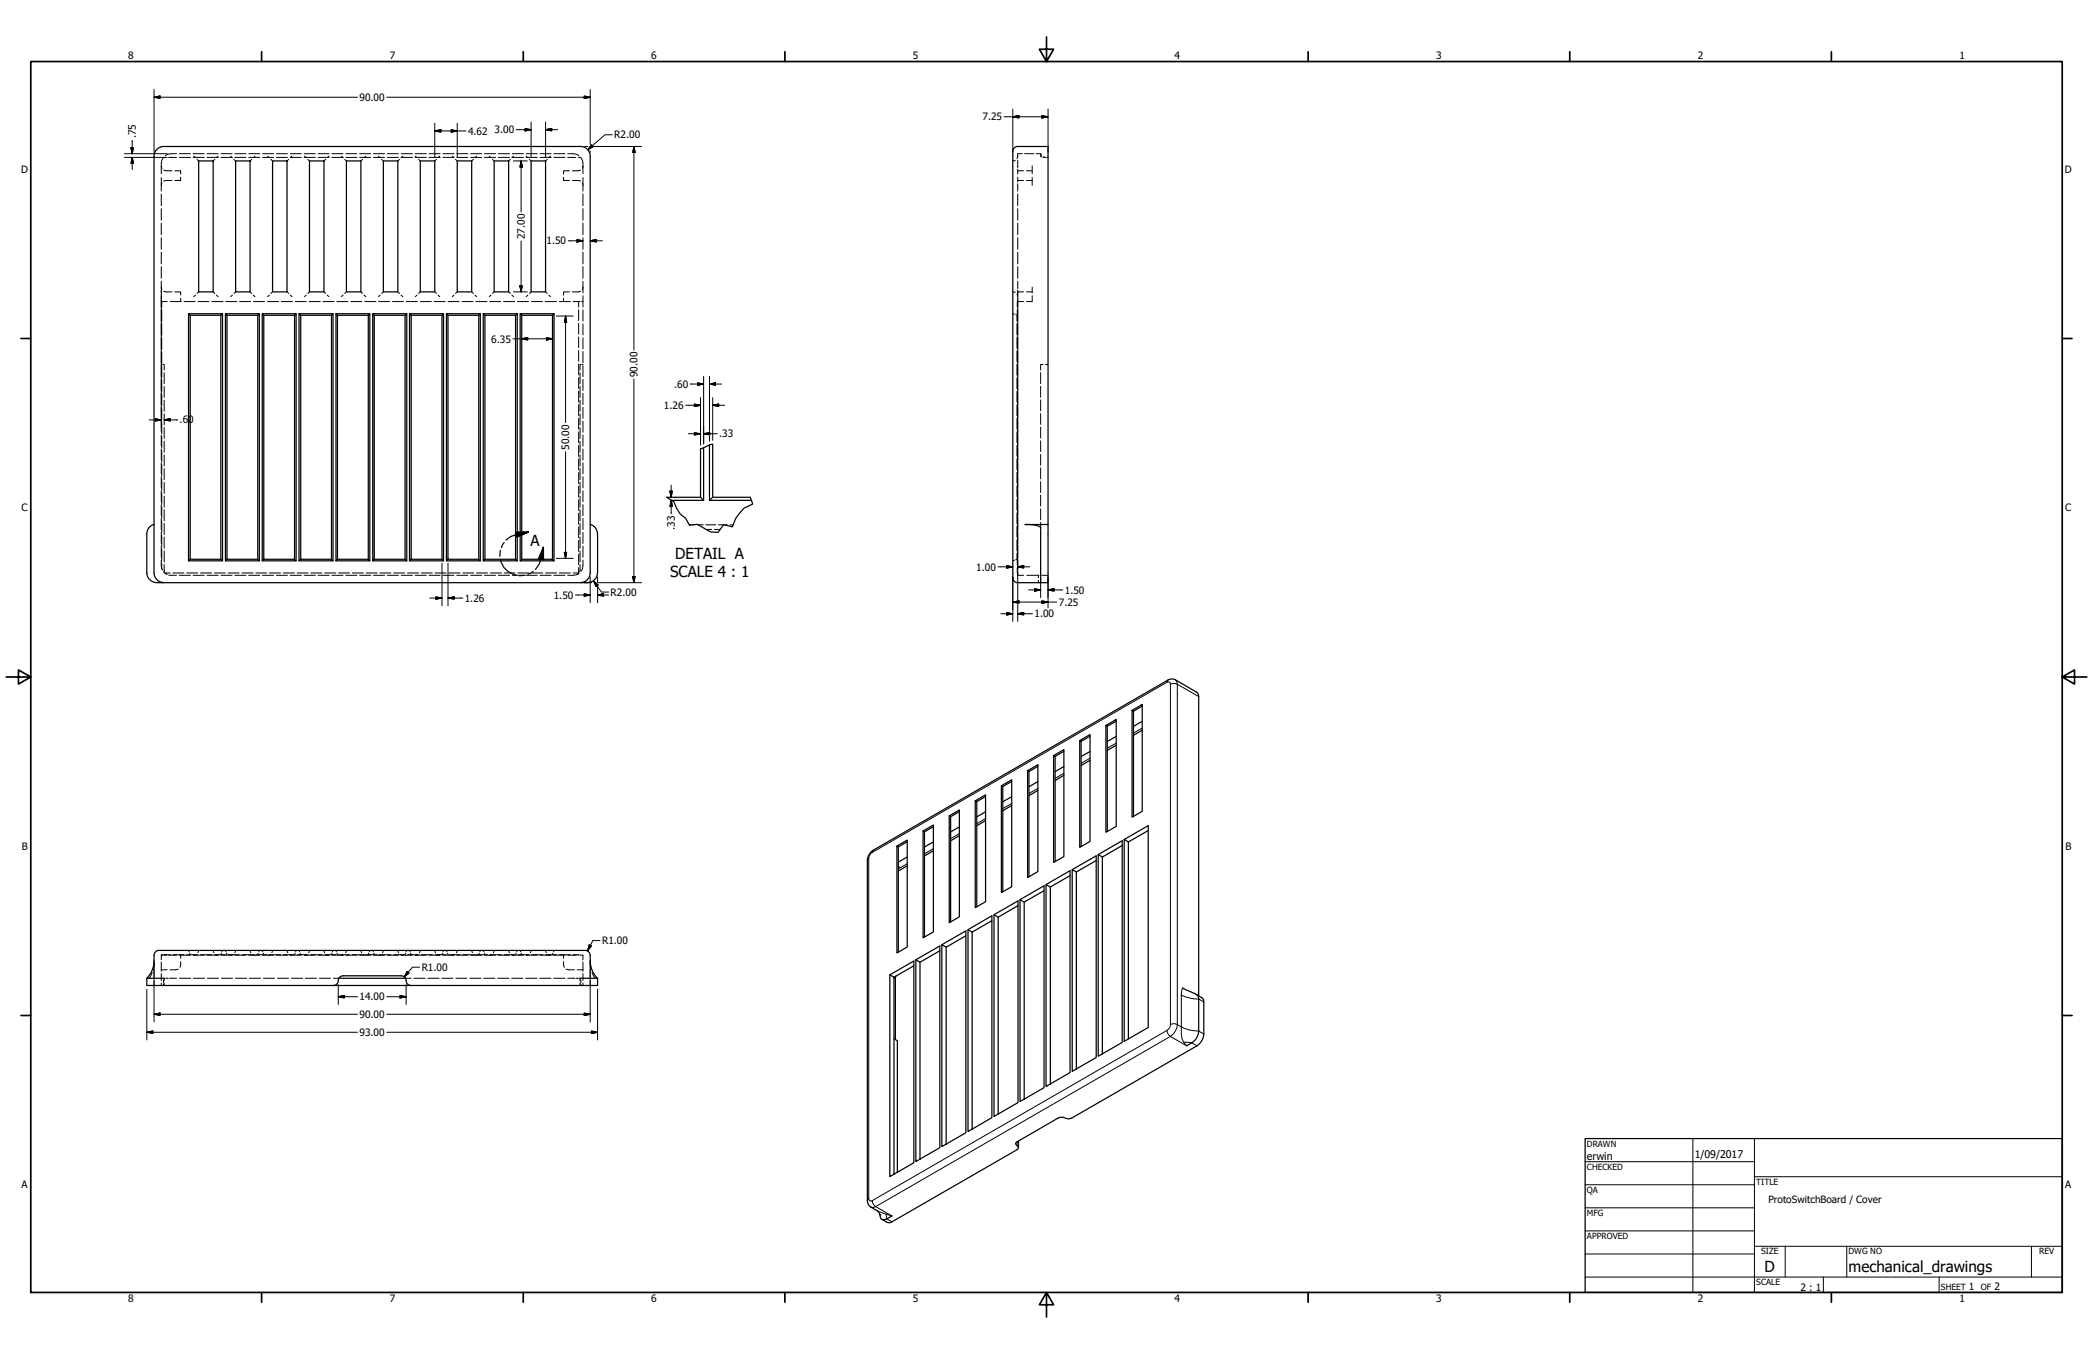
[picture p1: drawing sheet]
<svg xmlns="http://www.w3.org/2000/svg" width="864mm" height="559mm" viewBox="0 0 864 559" stroke-linecap="round" stroke-linejoin="round" font-family="sans-serif">
<!-- layer: Hidden (ANSI) -->
<g fill="none" stroke="#000" stroke-width=".41">
<path d="M66.5 68.5l.4 1M66.5 68.1v3.6M66.5 73.3v5.6M66.9 75.5l-.4 1M67.3 65.1l-.6 1.1-.2 1.6M67.4 65h1.1M67.6 70.2l1 .3h2.3M69.5 65h3.3M70.9 74.5h-2.3l-1 .3M72.1 70.5h2.4v1.3M72.8 63.4l-3.5 .2-1.1 .6M74 63.4h4.5"/>
<path d="M74 65h4.5M74.5 73.2v1.3h-2.4M79.7 63.4h4.6M79.7 65h4.6M79.9 64.5l.7 .6M81.3 65.8l.7 .6M85.4 63.4h4.6M85.4 65h4.6M88.6 65.8l-.7 .6M90 64.5l-.7 .6M91.2 63.4h4.6M91.2 65h4.6"/>
<path d="M95.2 64.5l.7 .6M96.5 65.8l.7 .6M96.9 63.4h4.6M96.9 65h4.6M102.6 63.4h4.6M102.6 65h4.6M103.9 65.8l-.7 .6M105.2 64.5l-.7 .6M108.3 63.4h4.6M108.3 65h4.6M110.4 64.5l.7 .6M111.8 65.8l.7 .6"/>
<path d="M114 63.4h4.6M114 65h4.6M119.1 65.8l-.7 .6M119.8 63.4h4.5M119.8 65h4.5M120.5 64.5l-.7 .6M125.5 63.4h4.6M125.5 65h4.6M125.7 64.5l.7 .6M127 65.8l.7 .6M131.3 63.4h4.5M131.3 65h4.5"/>
<path d="M134.4 65.8l-.7 .6M135.7 64.5l-.7 .6M137 63.4h4.5M137 65h4.5M140.9 64.5l.7 .6M142.2 65.8l.7 .6M142.7 63.4h4.6M142.7 65h4.6M148.4 63.4h4.6M148.4 65h4.6M149.6 65.8l-.7 .6M150.9 64.5l-.7 .6"/>
<path d="M154.1 63.4h4.6M154.1 65h4.6M156.1 64.5l.7 .6M157.5 65.8l.7 .6M159.8 63.4h4.6M159.8 65h4.6M164.8 65.8l-.7 .6M165.5 63.4h4.7M165.5 65h4.7M166.2 64.5l-.7 .6M171.3 63.4h4.6M171.3 65h4.6"/>
<path d="M171.4 64.5l.7 .6M172.7 65.8l.7 .6M177 63.4h4.6M177 65h4.6M180.1 65.8l-.7 .6M181.4 64.5l-.7 .6M182.8 63.4h4.5M182.8 65h4.5M186.6 64.5l.7 .6M188 65.8l.7 .6M188.5 63.4h4.5M188.5 65h4.5"/>
<path d="M194.2 63.4h4.6M194.2 65h4.6M195.3 65.8l-.7 .6M196.7 64.5l-.7 .6M199.9 63.4h4.6M199.9 65h4.6M201.9 64.5l.7 .6M203.2 65.8l.7 .6M205.6 63.4h4.6M205.6 65h4.6M210.6 65.8l-.7 .6M211.4 63.4h4.6"/>
<path d="M211.4 65h4.6M211.9 64.5l-.7 .6M217.1 63.4h4.6M217.1 64.5l.7 .6M217.1 65h4.6M218.4 65.8l.7 .6M222.8 63.4h4.6M222.8 65h4.6M225.8 65.8l-.7 .6M227.1 64.5l-.7 .6M228.5 63.4h4.6M228.5 65h4.6"/>
<path d="M232.5 73.2v1.3h2.4M234.3 63.4l3.5 .2 1.1 .6M234.3 65h3.3M234.9 70.5h-2.4v1.3M236.2 74.5h2.4l.9 .3M238.6 65h1M239.5 70.2l-.9 .3h-2.4M239.8 65.1l.5 1.1 .2 1.6M240.3 75.5l.2 1M240.5 68.5l-.2 1M240.5 68.1v3.6M240.5 73.3v5.6"/>
<path d="M418.9 66.2l-1 .2M419.9 64.5l-.3 1M419.9 74.5h2.4M419.9 66.1v1.7M419.9 68.1v1.1M419.9 69.8v.7M419.9 73.2v1.9M419.9 75.8v3.1M421.8 63.4h-1.9v1.4M422.3 70.5h-2.4v1.3M422.8 63.4h3.8M423.5 74.5h2.4"/>
<path d="M423.5 70.5h2.4M425.9 68.5v3.2M425.9 73.3v3.2M427.5 63.4h1.9M429.4 63.4l.4 .8M429.4 64.1l.4 .7M429.4 63.4v.4M430.3 64.9l1 .1M430.5 64.8l.9 .2M431.9 65h.5M66.5 80.1v4.8M66.5 86.1v4.8"/>
<path d="M66.5 92.1v4.8M66.5 98.1v4.8M240.5 80.1v4.8M240.5 86.1v4.8M240.5 92.1v4.8M240.5 98.1v4.8M419.9 80.1v4.8M419.9 86.1v4.8M419.9 92.1v4.8M419.9 98.1v4.8M66.5 118.5l.4 .9M66.5 104.1v4.8"/>
<path d="M66.5 110v4.9M66.5 116.1v4.8M240.5 118.5l-.2 .9M240.5 104.1v4.8M240.5 110v4.9M240.5 116.1v4.8M419.9 104.1v4.8M419.9 110v4.9M419.9 116.1v3M419.9 119.8v.7M425.9 118.5v2.4M66.5 122v4.7"/>
<path d="M66.5 127.9v4.6M66.5 133.7v4.5M66.5 139.4v4.6M66.5 124.5h2.5M66.7 124.5v2.3M66.7 128v4.6M66.7 133.7v4.7M66.7 139.6v4.6M67.6 120.2l3.3 .3M70.2 124.5h4.6M72.1 120.5h2.4v1.3M74.5 123.1v1.4"/>
<path d="M75.9 124.5h4.6M80.6 121.8l-.7 .6M81.7 124.5h4.5M82 120.5l-.7 .6M87.4 124.5h4.6M87.9 120.5l.7 .6M89.3 121.8l.7 .6M93.2 124.5h4.5M95.9 121.8l-.7 .6M97.2 120.5l-.7 .6M98.9 124.5h4.5M103.2 120.5l.7 .6"/>
<path d="M104.5 121.8l.7 .6M104.6 124.5h4.6M110.4 124.5h4.5M111.1 121.8l-.7 .6M112.5 120.5l-.7 .6M116.1 124.5h4.5M118.4 120.5l.7 .6M119.8 121.8l.7 .6M121.8 124.5h4.6M126.4 121.8l-.7 .6M127.5 124.5h4.6M127.7 120.5l-.7 .6"/>
<path d="M133.3 124.5h4.6M133.7 120.5l.7 .6M135 121.8l.7 .6M139 124.5h4.6M141.6 121.8l-.7 .6M142.9 120.5l-.7 .6M144.7 124.5h4.6M148.9 120.5l.7 .6M150.2 121.8l.7 .6M150.5 124.5h4.6M156.2 124.5h4.6M156.8 121.8l-.7 .6"/>
<path d="M158.2 120.5l-.7 .6M161.9 124.5h4.6M164.1 120.5l.7 .6M165.5 121.8l.7 .6M167.6 124.5h4.7M172.1 121.8l-.7 .6M173.4 124.5h4.6M173.4 120.5l-.7 .6M179.1 124.5h4.6M179.4 120.5l.7 .6M180.7 121.8l.7 .6M184.8 124.5h4.6"/>
<path d="M187.3 121.8l-.7 .6M188.7 120.5l-.7 .6M190.6 124.5h4.6M194.6 120.5l.7 .6M196 121.8l.7 .6M196.3 124.5h4.6M202.1 124.5h4.5M202.6 121.8l-.7 .6M203.9 120.5l-.7 .6M207.8 124.5h4.6M209.9 120.5l.7 .6M211.2 121.8l.7 .6"/>
<path d="M213.6 124.5h4.5M217.8 121.8l-.7 .6M219.1 120.5l-.7 .6M219.3 124.5h4.5M225 124.5h4.6M225.1 120.5l.7 .6M226.4 121.8l.7 .6M230.8 124.5h4.5M232.5 123.1v1.4M234.9 120.5h-2.4v1.3M236.5 124.5h2.8M238.8 124.5v2.2"/>
<path d="M238.8 127.8v4.5M238.8 133.4v4.5M238.8 139.1v4.4M239.5 120.2l-3.3 .3M240 124.5h.5M240.5 122v4.7M240.5 127.9v4.6M240.5 133.7v4.5M240.5 139.4v4.6M417.9 120.5l1 .2M417.9 129.5l.6 .2M419.1 129.9l.6 .2"/>
<path d="M419.6 121.5l.3 .9M419.7 133.8v4.4M419.7 139.3v4.5M419.7 130.4v2.3M419.7 127.8v4.5M419.7 133.4v4.5M419.7 139.1v4.4M419.9 123.1v3.6M419.9 127.9v4.6M419.9 133.7v4.5M419.9 139.4v4.6M422.3 120.5h-2.4v1.3"/>
<path d="M422.3 124.5h-2.6v2.2M423.5 120.5h2.4M425.9 122v2.5h-2.4M66.5 145.1v4.6M66.5 150.9v4.5M66.5 156.6v4.6M66.5 150.4h.4M66.7 145.4v4.6M66.7 151.2v4.6M66.7 157v4.6M67.4 150.4h.4v2.3M67.8 153.9v4.5"/>
<path d="M67.8 159.5v4.5M238.8 144.7v4.4M238.8 150.2v4.5M238.8 155.8v4.5M239.3 153.9v4.5M239.3 159.5v4.5M239.8 150.4h-.5v2.3M240.2 150.4h.3M240.5 145.1v4.6M240.5 150.9v4.5M240.5 156.6v4.6M419.7 144.9v4.5"/>
<path d="M419.7 150.4v4.5M419.7 156v4.5M419.7 144.7v4.4M419.7 150.2v4.5M419.7 155.8v4.5M419.9 145.1v4.6M419.9 150.9v4.5M419.9 156.6v4.6M429.4 153.8v4.5M429.4 159.4v4.6M430.4 150.4h-1v2.3M431.4 150.4h1"/>
<path d="M66.5 162.3v4.6M66.5 168.1v4.6M66.5 173.8v4.6M66.5 179.5v4.6M66.7 162.8v4.6M66.7 168.6v4.6M66.7 174.4v4.6M67.8 165.2v4.5M67.8 170.8v4.5M67.8 176.5v4.5M238.8 161.4v4.5M238.8 167v4.5"/>
<path d="M238.8 172.7v4.4M238.8 178.2v4.5M239.3 165.2v4.5M239.3 170.8v4.5M239.3 176.5v4.5M240.5 162.3v4.6M240.5 168.1v4.6M240.5 173.8v4.6M240.5 179.5v4.6M419.7 161.5v4.5M419.7 167.1v4.5M419.7 172.7v4.4"/>
<path d="M419.7 178.2v4.5M419.7 161.4v4.5M419.7 167v4.5M419.9 162.3v4.6M419.9 168.1v4.6M419.9 173.8v4.6M419.9 179.5v4.6M429.4 165v4.5M429.4 170.7v4.4M429.4 176.3v4.5M66.5 185.3v4.6M66.5 191v4.6"/>
<path d="M66.5 196.7v4.7M66.7 180.1v4.7M66.7 186v4.6M66.7 191.8v4.6M66.7 197.6v4.6M67.8 182.1v4.5M67.8 187.8v4.5M67.8 193.4v4.5M67.8 199.1v4.5M238.8 183.8v4.5M238.8 189.4v4.5M238.8 195v4.5"/>
<path d="M239.3 182.1v4.5M239.3 187.8v4.5M239.3 193.4v4.5M239.3 199.1v4.5M240.5 185.3v4.6M240.5 191v4.6M240.5 196.7v4.7M419.7 183.8v4.4M419.7 189.4v4.4M419.7 194.9v4.4M419.7 183.8v4.5M419.7 189.4v4.5"/>
<path d="M419.7 195v4.5M419.9 185.3v4.6M419.9 191v4.6M419.9 196.7v4.7M429.4 181.9v4.5M429.4 187.5v4.5M429.4 193.1v4.5M429.4 198.8v4.5M66.5 202.5v4.6M66.5 208.2v4.6M66.5 213.9v4.7M66.5 219.7v4.6"/>
<path d="M66.7 203.4v4.6M66.7 209.2v4.6M66.7 215v4.6M67.8 204.7v4.6M67.8 210.4v4.5M67.8 216v4.6M238.8 200.7v4.4M238.8 206.2v4.5M238.8 211.8v4.5M238.8 217.4v4.5M239.3 204.7v4.6M239.3 210.4v4.5"/>
<path d="M239.3 216v4.6M240.5 202.5v4.6M240.5 208.2v4.6M240.5 213.9v4.7M240.5 219.7v4.6M284.4 216.6h.5M285.5 216.6h.5M288.1 216.6h2.1M291.2 216.6h4.2M291.4 218.5h2.3M294.8 218.5h2.3M296.4 216.6h2.1"/>
<path d="M298.8 216.6h1.2M301.3 216.6h1.2M419.7 200.5v4.4M419.7 206v4.4M419.7 211.6v4.4M419.7 217.1v4.5M419.7 200.7v4.4M419.7 206.2v4.5M419.7 211.8v4.5M419.7 217.4v4.5M419.9 202.5v4.6M419.9 208.2v4.6"/>
<path d="M419.9 213.9v4.7M419.9 219.7v4.6M429.4 204.3v4.6M429.4 210v4.5M429.4 215.6v2.3M66.5 225.4v4.6M66.5 231.1l.1 2.8M66.7 234.3v.4M66.7 234.7l.4 .6M66.7 220.8v4.6M66.7 226.6v4.7M66.7 232.4v2.3"/>
<path d="M67.4 236l1.3 1M67.8 221.7v4.6M67.8 227.4v4.5M67.8 233l.1 3M67.9 236.5h2.3M68.3 236.7l.7 .4M69.6 237.4h3.2M71.4 236.5h4.5M74 237.4h4.5M77 236.5h4.6M79.7 237.4h4.6M82.7 236.5h4.6"/>
<path d="M85.4 237.4h4.6M88.5 236.5h4.5M91.2 237.4h4.6M94.1 236.5h4.6M96.9 237.4h4.6M99.8 236.5h4.6M102.6 237.4h4.6M105.5 236.5h4.5M108.3 237.4h4.6M111.2 236.5h4.6M114 237.4h4.6M116.9 236.5h4.6"/>
<path d="M119.8 237.4h4.5M122.6 236.5h4.5M125.5 237.4h4.6M128.3 236.5h4.5M131.3 237.4h4.5M134 236.5h4.6M137 237.4h4.5M139.7 236.5h4.5M142.7 237.4h4.6M145.4 236.5h4.5M148.4 237.4h4.6M151.1 236.5h4.5"/>
<path d="M154.1 237.4h4.6M156.8 236.5h4.5M159.8 237.4h4.6M162.4 236.5h4.6M165.5 237.4h4.7M168.1 236.5h4.6M171.3 237.4h4.6M173.9 236.5h4.5M177 237.4h4.6M179.5 236.5h4.6M182.8 237.4h4.5M185.2 236.5h4.6"/>
<path d="M188.5 237.4h4.5M190.9 236.5h4.6M194.2 237.4h4.6M196.6 236.5h4.6M199.9 237.4h4.6M202.3 236.5h4.6M205.6 237.4h4.6M208 236.5h4.5M211.4 237.4h4.6M213.7 236.5h4.5M217.1 237.4h4.6M219.4 236.5h4.6"/>
<path d="M222.8 237.4h4.6M225.1 236.5h4.6M228.5 237.4h4.6M230.8 236.5h4.5M238.8 234.3v2.2h-2.3M238.8 236.7l-.7 .4M238.8 223v4.5M238.8 228.7v4.4M238.9 236.7l-1.1 .5-3.5 .2M239.3 221.7v4.6M239.3 227.4v4.5M239.3 233l-.1 3"/>
<path d="M240.5 231.1l-.2 3.6-.5 1.1M240.5 225.4v4.6M418.5 231.2l-.6 .3M419.7 228.2v2.2M419.7 222.7v4.4M419.7 234.3l.2 2.2M419.7 234.7h.2M419.7 230.8l-.6 .2M419.7 223v4.5M419.7 228.7v4.4M419.9 236.1v1.3h2.5M419.9 225.4v4.6"/>
<path d="M419.9 231.1v3.7M423.7 237.4h5M428.4 237.4v1M428.4 239.5v1M429.9 237.4h2.5M63.6 397.3l-.4 2.7M63.6 396.6v.2M63.6 397.1v2.1M66.5 397.1v3.8M67.1 394.2h-.6v1.9M67.1 394l-.4 .2M67.6 394.2h1.2"/>
<path d="M67.6 394h2.6M67.9 394v.2M69.7 394.2h3.1M71.4 394h4.5M73.5 399.9l-.9 .3h-2.4M74 394.2h4.5M74.5 396.9l-.3 2.3M74.5 394.2v1.3M77 394h4.6M77.8 392.2l.2 .6M78.2 393.4l.3 .6M79.7 394.2h4.6"/>
<path d="M81 394l-1.1 .2M82 392.2l-.3 1M82.7 394h4.6M85.4 394.2h4.6M87.9 392.2l.4 1M88.5 394h4.5M89 394l1 .2M91.2 394.2h4.6M91.4 393.4l-.3 .6M91.8 392.2l-.2 .6M93 392.2l.2 .6M93.5 393.4l.2 .6"/>
<path d="M94.1 394h4.6M96.2 394l-1 .2M96.9 394.2h4.6M97.2 392.2l-.3 1M99.8 394h4.6M102.6 394.2h4.6M103.2 392.2l.3 1M104.2 394l1 .2M105.5 394h4.5M106.6 393.4l-.2 .6M107 392.2l-.2 .6M108.2 392.2l.2 .6"/>
<path d="M108.3 394.2h4.6M108.6 393.4l.2 .6M111.2 394h4.6M111.4 394l-1 .2M112.5 392.2l-.4 1M114 394.2h4.6M118.4 392.2l.3 1M119.4 394l1.1 .2M119.8 394.2h4.5M121.8 393.4l-.3 .6h-4.6M122.2 392.2l-.2 .6M122.6 394h4.5"/>
<path d="M123.4 392.2l.2 .6M123.8 393.4l.3 .6M125.5 394.2h4.6M126.7 394l-1 .2M127.7 392.2l-.3 1M128.3 394h4.5M131.3 394.2h4.5M133.7 392.2l.3 1M134 394h4.6M134.7 394l1 .2M137 394.2h4.5M137 393.4l-.2 .6"/>
<path d="M137.4 392.2l-.2 .6M138.6 392.2l.2 .6M139.1 393.4l.2 .6M139.7 394h4.5M141.9 394l-1 .2M142.7 394.2h4.6M142.9 392.2l-.3 1M145.4 394h4.5M148.4 394.2h4.6M148.9 392.2l.3 1M149.9 394l1 .2M151.1 394h4.5"/>
<path d="M152.1 393.4l-.1 .6M152.6 392.2l-.2 .6M153.8 392.2l.3 .6M154.1 394.2h4.6M154.2 393.4l.2 .6M156.8 394h4.5M157.2 394l-1.1 .2M158.2 392.2l-.3 1M159.8 394.2h4.6M162.4 394h4.6M164.1 392.2l.4 1M165.2 394l1 .2"/>
<path d="M165.5 394.2h4.7M167.4 393.4l-.3 .6M167.8 392.2l-.2 .6M168.1 394h4.6M169 392.2l.2 .6M169.4 393.4l.3 .6M172.4 394l-1 .2h4.5M173.4 392.2l-.3 1M173.9 394h4.5M177 394.2h4.6M179.4 392.2l.3 1M179.5 394h4.6"/>
<path d="M180.4 394l1 .2M182.6 393.4l-.2 .6M182.8 394.2h4.5M183 392.2l-.2 .6M184.2 392.2l.2 .6M184.7 393.4l.1 .6M185.2 394h4.6M187.6 394l-1 .2M188.5 394.2h4.5M188.7 392.2l-.4 1M190.9 394h4.6M194.2 394.2h4.6"/>
<path d="M194.6 392.2l.3 1M195.6 394l1.1 .2M196.6 394h4.6M197.7 393.4l-.2 .6M198.2 392.2l-.2 .6M199.4 392.2l.2 .6M199.8 393.4l.3 .6M199.9 394.2h4.6M202.3 394h4.6M202.9 394l-1 .2M203.9 392.2l-.3 1M205.6 394.2h4.6"/>
<path d="M208 394h4.5M209.9 392.2l.3 1M210.9 394l1 .2M211.4 394.2h4.6M213 393.4l-.3 .6M213.4 392.2l-.2 .6M213.7 394h4.5M214.6 392.2l.2 .6M215 393.4l.3 .6M218.1 394l-1 .2h4.6M219.1 392.2l-.3 1M219.4 394h4.6"/>
<path d="M222.8 394.2h4.6M225.1 392.2l.3 1M225.1 394h4.6M226.1 394l1 .2M228.2 393.4l-.2 .6M228.5 394.2h4.6M228.6 392.2l-.2 .6M230.8 394h4.5M232.5 396.9l.4 2.3M232.5 394.2v1.3M233.6 399.9l1 .3h2.4M234.3 394.2h3.6"/>
<path d="M236.5 394l2.3 .2M239.2 394.2h1.3v1.9M240.5 397.1v3.8M243.5 397.3l.4 2.7M243.5 396.6v.2M243.5 397.1v2.1M62.8 401.4l-1.4 2.3M63.6 400.1v3.8M63.6 404.8v1.9M66.5 401.8v2.9M66.5 405.7v1M66.5 400.2h2.5"/>
<path d="M67.4 404.6v1M67.4 406.1v.6M67.6 403.7h.4M67.8 403.7v1M67.8 405.7v1M67.9 403.7l-.3 .4M68.5 403.7h1M70 403.7h2.8M74 403.7h4.6M79.8 403.7h4.6M85.5 403.7h4.7M91.3 403.7h4.6"/>
<path d="M97.1 403.7h4.6M102.9 403.7h4.6M108.6 403.7h4.7M114.4 403.7h4.7M120.2 403.7h4.6M126 403.7h4.6M131.8 403.7h4.5M137.5 403.7h2.3M167.3 403.7h2.3M170.8 403.7h4.6M176.5 403.7h4.7M182.3 403.7h4.6"/>
<path d="M188.1 403.7h4.6M193.9 403.7h4.5M199.6 403.7h4.6M205.4 403.7h4.6M211.1 403.7h4.7M216.9 403.7h4.7M222.7 403.7h4.6M228.5 403.7h4.6M234.3 403.7h2.8M237.6 403.7h1M238.1 400.2h2.4M239.1 403.7h.4"/>
<path d="M239.2 403.7l.3 .4M239.3 403.7v1M239.3 405.7v1M239.6 404.6v1M239.6 406.1v.6M240.5 401.8v2.9M240.5 405.7v1M243.5 400.1v3.8M243.5 404.8v1.9M244.3 401.4l1.4 2.3"/>
</g>
<!-- layer: Visible (ANSI) -->
<g fill="none" stroke="#000" stroke-width=".51">
<path d="M82 66.4h5.9v54.1h-5.9zM97.2 66.4h6v54.1h-6zM112.5 66.4h5.9v54.1h-5.9zM127.7 66.4h6v54.1h-6zM142.9 66.4h6v54.1h-6zM158.2 66.4h5.9v54.1h-5.9zM173.4 66.4h6v54.1h-6zM188.7 66.4h5.9v54.1h-5.9zM203.9 66.4h6v54.1h-6zM219.1 66.4h6v54.1h-6zM418.5 61l1.4-.5h12.5v180l-13-.1-1.2-.9-.3-1.1v-175.9zM77.8 129.5h14"/>
<path d="M78.5 130.1h12.6l.7-.6v102M91.1 130.1v100.7l.7 .7h-14M93 129.5h14M93.7 130.1h12.7l.6-.6v102M106.4 130.1v100.7l.6 .7h-14M108.2 129.5h14M108.8 130.1h12.7l.7-.6v102M121.5 130.1v100.7l.7 .7h-14M123.4 129.5h14M124.1 130.1h12.7l.6-.6v102M136.8 130.1v100.7l.6 .7h-14M138.6 129.5h14"/>
<path d="M139.3 130.1h12.7l.6-.6v102M152 130.1v100.7l.6 .7h-14M153.8 129.5h14M154.4 130.1h12.7l.7-.6v102M167.1 130.1v100.7l.7 .7h-14M169 129.5h14M169.7 130.1h12.7l.6-.6v102M182.4 130.1v100.7l.6 .7h-14M184.2 129.5h14M184.8 130.1h12.7l.7-.6v102M197.5 130.1v100.7l.7 .7h-14M199.4 129.5h14"/>
<path d="M200.1 130.1h12.6l.7-.6v102M212.7 130.1v100.7l.7 .7h-14M214.6 129.5v102M215.3 130.1h12.7M228.6 129.5h-14l.7 .6v100.7M289.1 185.2v20M290.3 184.8v21.7M294.1 183.4v21.8l-1.4 1.3v-22.9M61.4 217.9l-.5 .9-.3 1.5v16.2a4 4 0 0 0 3.9 3.9l178.1 .1M63.6 216.5l-1.1 .4-1.1 1M243.5 216.5l1 .4 1.2 1M245.7 217.9l.7 1.4 .1 1 .1 16.2a4.1 4.1 0 0 1-4.1 3.9"/>
<path d="M275.1 205.2h14l1.2 1.3h-13.2M292.7 206.5h17.4M294.1 205.2h15.5M432.4 216.5h-9.4l3.8 .2 1.7 .4 .9 .6v22.8M78.5 230.8v-100.7l-.7-.6v102l.7-.7h12.6M93.7 230.8v-100.7l-.7-.6v102l.7-.7h12.7M108.8 230.8v-100.7l-.6-.6v102l.6-.7h12.7M124.1 230.8v-100.7l-.7-.6v102l.7-.7h12.7M139.3 230.8v-100.7l-.7-.6v102l.7-.7h12.7M154.4 230.8v-100.7l-.6-.6v102l.6-.7h12.7M169.7 230.8v-100.7l-.7-.6v102l.7-.7h12.7M184.8 230.8v-100.7l-.6-.6v102l.6-.7h12.7"/>
<path d="M200.1 230.8v-100.7l-.7-.6v102l.7-.7h12.6M228 230.8h-12.7l-.7 .7h14l-.6-.7v-100.7l.6-.6v102M67.5 240.4a4 4 0 0 1-3.9-3.9v-172.1a4 4 0 0 1 4-3.9h172a4 4 0 0 1 3.9 4v171.9a4 4 0 0 1-3.9 4M456.3 299.4l4.3-2.5v44.2l-4.3 2.4v-44.1l.6 .3M460.6 297.6l-3.7 2.1v43.5M467.1 293.2l4.2-2.5v44.1l-4.2 2.4v-44l.6 .3M471.3 291.4l-3.6 2.1v43.4M493.8 285.7l.4 .4 .4 1.4v123.5M424 318.1l4.2-2.5v44.1l-4.2 2.4v-44l.6 .3M428.2 316.3l-3.6 2.1v43.4M434.7 311.8l4.3-2.4v44.1l-4.3 2.4v-44.1l.7 .4M439 310.1l-3.6 2.1v43.4"/>
<path d="M439 320l-3.6 2.1M445.5 305.6l4.3-2.5v44.2l-4.3 2.4v-44.1l.6 .3M449.8 303.8l-3.7 2.1v43.5M449.8 313.8l-3.7 2.1M460.6 307.6l-3.7 2.1M471.3 301.4l-3.6 2.1M391.7 336.7l4.2-2.4v44.1l-4.2 2.4v-44.1l.5 .4M395.9 335l-3.7 2.1v43.4M402.4 330.5l4.3-2.5v44.2l-4.3 2.4v-44.1l.6 .3M406.7 328.7l-3.7 2.1v43.5M406.7 338.6l-3.7 2.2M413.2 324.3l4.2-2.5v44.2l-4.2 2.4v-44.1l.6 .3"/>
<path d="M417.4 322.5l-3.6 2.1v43.4M417.4 332.4l-3.6 2.2M428.2 326.2l-3.6 2.2M370.1 349.2l4.2-2.5v44.1l-4.2 2.5v-44.1l.5 .3M374.3 347.4l-3.7 2.1v43.4M374.3 357.3l-3.7 2.2M380.9 343l4.2-2.5v44.1l-4.2 2.4v-44l.5 .3M385.1 341.2l-3.7 2.1v43.4M385.1 351.1l-3.7 2.2M395.9 344.9l-3.7 2.1M442.4 358.9l9.9-5.7v83.2l-9.9 5.8v-83.3l1.7 1v81.2M452.3 355.2l-8.2 4.7"/>
<path d="M453.1 352.7l9.9-5.7v83.2l-9.9 5.7v-83.2l1.8 1v81.3M463 348.9l-8.1 4.8M463.9 346.5v83.3l9.9-5.7v-83.4l-9.9 5.8 1.7 1v81.3M473.8 342.8l-8.2 4.7M409.3 380l-8.2 4.7M410.1 377.5l10-5.7v83.2l-10 5.8v-83.3l1.8 1v81.2M420.1 373.8l-8.2 4.7M420.9 371.3l9.9-5.7v83.3l-9.9 5.7v-83.3l1.7 1v81.3M430.8 367.6l-8.2 4.7M431.6 365.1l9.9-5.8v83.4l-9.9 5.7v-83.3l1.8 1v81.3M441.5 361.4l-8.1 4.7M63.6 396.6a10 10 0 0 1-3 7.1"/>
<path d="M65.5 392.2h176.1M65.6 392.2l-1 .3-.8 .7-.2 3.4M241.5 392.2l1 .3 .7 .7 .3 3.4M243.5 396.6a10 10 0 0 0 3 7.1M377.1 398.6l-8.2 4.7M377.9 396.1l9.9-5.7v83.2l-9.9 5.8v-83.3l1.7 1v81.3M387.8 392.4l-8.2 4.7M388.6 389.9l9.9-5.7v83.3l-9.9 5.7v-83.3l1.8 1v81.3M398.5 386.2l-8.1 4.7M399.4 383.7l9.9-5.7v83.3l-9.9 5.7v-83.3l1.7 1v81.3M67.6 403.7h-7v3h186v-3M139.8 403.7h27.5"/>
<path d="M169.6 406.7l-1.4-.6-.9-2.4-1.2-.9-24.5-.1-1.4 .6-.9 2.4-.7 .7-1 .3M239.5 403.7h7.1M367.2 402.3l9.9-5.7v83.3l-9.9 5.7v-83.3l1.7 1v81.3M369.4 403.4v25.6M369.7 402.8l-.8 1M495.9 411.7l.7 1.1 .1 .7v13.2a6.1 6.1 0 0 1-2.8 4.9l-51.6 29.8a3.3 3.3 0 0 1-3.5-.3l-2.2 .3-17.4 10.2a1.26 1.26 0 0 0 .9 1.6l.1 .4-.5 .9-51.7 29.8M368.9 428.7l1.4 .8v54.3M491.7 430.4l-2.1 1.2M363.1 501.3v.1"/>
</g>
<!-- layer: Hidden (ANSI) -->
<circle cx="228" cy="394" r=".19" fill="#000"/>
<!-- layer: Visible Narrow (ANSI) -->
<circle cx="363.1" cy="501.4" r=".19" fill="#000"/>
<g fill="none" stroke="#000" stroke-width=".41">
<path d="M481.5 281.6l-121.6 70.2M481.9 280.7l-.4 .9 1-.1 .4 .9M482.9 282.4a3.4 3.4 0 0 1 2.9 0M482.9 282.4v140.4M484.9 280.5l.5 .5 .4 1.4M485.8 282.4l8.8 5.1M485.8 282.4v140.4M439 319.2l-3.6 2M449.8 312.9l-3.7 2.1M460.6 306.7l-3.7 2.1M471.3 300.5l-3.6 2.1M406.7 337.8l-3.7 2.1"/>
<path d="M417.4 331.6l-3.6 2.1M428.2 325.4l-3.6 2.1M358.5 354.3v140.4M359.9 351.8a3.3 3.3 0 0 0-1.4 2.5l-.6 .7M360.3 350.9l-.4 .9M370.6 357.3l.9 .8M371.5 358.1l-.9 .4M374.3 356.5l-2.8 1.6M385.1 350.3l-3.7 2.1M395.9 344l-3.7 2.1M487.4 410.7a15.7 15.7 0 0 0 7.2 1.6l2.1 1.2M487.4 410.7v13.1"/>
<path d="M487.9 407.7l-.5 3M481.5 425.3a3 3 0 0 0 1.4 2.4M481.5 425.3l-121.6 70.2M482.9 422.8a2.87 2.87 0 0 1 2.9 0M482.9 422.8a2.81 2.81 0 0 1-1.4 2.5M482.9 427.7l-121.6 70.3M485.8 422.8a6.4 6.4 0 0 1-2.9 4.9M485.8 422.8l1.6 1M487.4 423.8a14.7 14.7 0 0 0 7.2 1.7l2.1 1.2M487.4 423.8a8.9 8.9 0 0 0 2.2 7.8l-6.7-3.9M488.4 430.1l3.3 .3 2.2 1.2M419.7 471.2v1.6"/>
<path d="M358.5 494.7l-.6 .8M358.5 494.7l.4 .9 1-.1a3 3 0 0 0 1.4 2.5M361.3 498l-1.4 .3-.6-.1M361.3 498l6.7 3.8-2.4-.7M361.8 499.6l3.8 1.5 .3 1.9 2.1 1.3"/>
</g>
<g fill="none" stroke="#000" stroke-width=".51">
<path d="M471.3 297.7l-3.6 2.1M493.8 285.7l-8.9-5.2a3.2 3.2 0 0 0-3 .2l-121.6 70.2a5.2 5.2 0 0 0-2.4 4.1v140.5a3.3 3.3 0 0 0 1.4 2.7l2.8 1.5 1 1.6a1.71 1.71 0 0 0 .7 1.9 1.71 1.71 0 0 0 2.1-.2l2.1-1.2M439 316.4l-3.6 2.1M449.8 310.1l-3.7 2.1M460.6 303.9l-3.7 2.1M406.7 335l-3.7 2.1M417.4 328.8l-3.6 2.1M428.2 322.6l-3.6 2.1M374.3 353.7l-3.7 2.1M385.1 347.5l-3.7 2.1M395.9 341.2l-3.7 2.1M487.9 407.7l1 .6a12.8 12.8 0 0 1 5.4 2.8l.3 1.2v13.2a6.4 6.4 0 0 1-2.9 4.9"/>
<path d="M493.6 410.4l2.3 1.3M420.2 470.9v2.7M363.9 503.2l2.7 1.4 1.4-.3"/>
</g>
<!-- layer: Break Line (ANSI) -->
<path d="M294.1 183.4l-1 .1-4 1.7M275.1 205.2l3 1.9 1 2.6 1.6 2.5 2.2 1.7 1.6 2.8 3.3-.3 5.3 3.1 3.2 .2 2.3-3.2 3.6 .9 1.3-3.4 3.5-4.3 3.6-1.7-1-2.8" fill="none" stroke="#000" stroke-width=".51"/>
<!-- layer: Detail Boundary (ANSI) -->
<path d="M212.9 219.6h5.1l-4.7 2zM218 219.6l-4.9 1-2.3 .8-2 1.5M206.4 227.1l-.2 2.5M206.5 230.8a7.9 7.9 0 0 0 6.5 6.6M208 223.9l-1.1 2.1M216.7 237.4l-2.5 .2M220 235.8l-2.2 1.2M224.2 225.9v5l-2-.3zM224.2 225.9l-1 4.9-.8 2.2-1.5 2" fill="none" stroke="#000" stroke-width=".51"/>
<path d="M213.3 221.6l4.7-2zM212.9 219.6h5.1l-4.7 2zM224.2 225.9v5zM224.2 225.9v5l-2-.3z" fill="#000" stroke="#000" stroke-width=".51"/>
<!-- layer: Border (ANSI) -->
<g fill="none" stroke="#000" stroke-width=".7">
<path d="M431.8 15.2v10.2l-2.9-5.1h5.8l-2.9 5.1M12.7 25.4h838.2v508h-838.2zM107.9 21.3v4.1M215.9 21.3v4.1M323.8 21.3v4.1M539.8 21.3v4.1M647.7 21.3v4.1M755.6 21.3v4.1M8.6 139.7h4.1M850.9 139.7h4.1M2.5 279.4h10.2l-5.1-2.9v5.8l5.1-2.9M850.9 279.4l5.1 2.9v-5.8l-5.1 2.9h10.2"/>
<path d="M8.6 419.1h4.1M850.9 419.1h4.1M107.9 533.4v4.1M215.9 533.4v4.1M323.8 533.4v4.1M431.8 533.4l2.9 5.1h-5.8l2.9-5.1v10.2M539.8 533.4v4.1M647.7 533.4v4.1M755.6 533.4v4.1"/>
</g>
<!-- layer: Title (ANSI) -->
<g fill="none" stroke="#000" stroke-width=".41">
<path d="M654 479.4h69.9M698.5 469.9v63.5M723.9 469.9v63.5M654 488.9h69.9M654 498.5h69.9M723.9 485.6h127M654 508h69.9M654 517.5h69.9M723.9 514.3h127M736.6 514.3v12.7M762 514.3v12.7M838.2 514.3v12.7"/>
<path d="M654 527h196.9M752.3 527v6.4M800.1 527v6.4"/>
</g>
<path d="M654 469.9h196.9v63.5h-196.9z" fill="none" stroke="#000" stroke-width=".51"/>
<!-- layer: Dimension (ANSI) -->
<g fill="none" stroke="#000" stroke-width=".41">
<path d="M63.6 37v25.9M241 39.6l2.5 .5-2.5 .5zM243.5 37v22.6M54.5 57.9v5.5M63.6 40.1l2.4-.5v1zM63.6 40.1h83.9M159.6 40.1h83.9M179.4 54l2.5-.5v1zM179.4 54h12.9M179.4 50.9v13.9M186.2 53.5l2.5 .5-2.5 .5zM188.7 50.9v13.9"/>
<path d="M213 53.5h6.1M216.7 53l2.4 .5-2.4 .5zM219.1 50.4v14.4M225.1 53.5l2.5-.5v1zM225.1 53.5h5M225.1 50.4v14.4M244.1 59.8l.7 .7-2.2 1.3zM252.7 55.6h-3.1l-7 6.2M414.3 48.2h18.1M417.9 48.2l2.5-.5v1zM417.9 45v17.9M429.9 47.7l2.5 .5-2.5 .5z"/>
<path d="M432.4 45v17.9M51.4 65h17.6M51.4 63.4h17.6M54 61h1.1l-.6 2.4zM54.5 65l.6 2.4h-1.1zM54.5 65v5M211.8 66.4h5.8M215 66.4l.5 2.6h-1zM215 66.4v21M241.2 60.5h1.4M243.5 62.3v.6M244.5 60.5h20.2"/>
<path d="M261.6 60.5l.5 2.4h-1.1zM261.6 60.5v84M215 99.4v21.1M234.4 99.4h6.1M238.1 98.9l2.4 .5-2.4 .5zM243.5 99.4l2.6-.5v1zM243.5 99.4h5M214.5 117.9h1l-.5 2.6zM66.5 120.1v56.4M211.6 139.8h16.4M211.8 120.5h5.8M215.3 139.8l2.4-.5v1z"/>
<path d="M225.5 139.3l2.5 .5-2.5 .5zM229.6 130.4h6.9M233.4 130.4l.4 2.6h-.9zM233.4 130.4v44M419.9 120.1v127.4M261.6 156.5v84M284.8 158.5h5.5M287.8 158l2.5 .5-2.5 .5zM290.3 155.3v27.9M292.7 158.5l2.5-.5v1zM292.7 158.5h5.1M292.7 155.3v22.8"/>
<path d="M61.5 173.3h5M64.1 172.8l2.4 .5-2.4 .4zM67.8 173.3l2.4-.5v.9zM67.8 173.3h5.5M282.9 167.3h6.2M284 179h5.1M286.5 178.6l2.6 .4-2.6 .5zM286.5 166.8l2.6 .5-2.6 .5zM289.1 164.1v19.5M290.3 179l2.6-.4v.9zM290.3 179h5.6M294.1 167.3l2.4-.5v1z"/>
<path d="M294.1 167.3h4.9M294.1 164.1v17.6M233.4 186.4v44M292.7 180v2.1M276.4 202.7h1l-.5 2.5zM276.9 206.5l.5 2.5h-1zM276.9 200.2v5M276.9 206.5v5.6M182.4 232.4v17.6M184.8 232.4v17.6M229.6 230.4h6.9M232.9 228h.9l-.4 2.4z"/>
<path d="M243.5 238.1v10.6M244.9 239.7l1.9 1.7-.9 .7zM244.9 239.7l3.3 4.6h2.9M246.6 238.1v2.2M261 237.9h1.1l-.5 2.6zM411.8 233.9h6.1M415.4 233.4l2.5 .5-2.5 .5zM417.9 238.1v18.4M419.9 233.9l2.5-.5v1zM419.9 233.9h5M429.4 238.1v8.5M432.4 238.1v12.8"/>
<path d="M177.4 246.8h5M179.8 246.3l2.6 .5-2.6 .5zM184.8 246.8l2.6-.5v1zM184.8 246.8h6.2M237.4 245.6h6.1M241 245l2.5 .6-2.5 .5zM241.2 240.5h3M246.6 245.6l2.4-.6v1.1zM246.6 245.6h4.5M246.6 241.4v7.3M246.6 240.5h18.1M412.9 253.3h5"/>
<path d="M415.4 252.8l2.5 .5-2.5 .5zM417.9 248.5l2.5-.5v1zM417.9 248.5h18.2M419.9 253.3l2.5-.5v1zM419.9 253.3h6.1M419.9 249.4v7.1M424.4 243.5h5M426.9 243l2.5 .5-2.5 .5zM429.9 248l2.5 .5-2.5 .5zM432.4 243.5l2.5-.5v1zM432.4 243.5h6.1M63.6 398.1v23.7"/>
<path d="M173.2 399.2h-3l-3.4 4M243.1 390l.9 .4-1.6 2zM243.5 398.1v23.7M247.6 388.2h-3l-2.2 4.2M60.6 408.3v20.9M63.6 418.6l2.4-.5v1zM63.6 418.6h83.9M139.6 411.4l2.4-.6v1.1zM139.6 411.4h7.9M139.6 406.3v8.2M159.6 418.6h83.9M159.6 411.4h8"/>
<path d="M165 410.8l2.6 .6-2.6 .5zM167.6 406.3v8.2M168 400.9l.8 .7-2 1.6zM241 418.1l2.5 .5-2.5 .5zM246.6 408.3v20.9M60.6 426l2.5-.5v1zM60.6 426h86.9M159.6 426h87M244 425.5l2.6 .5-2.6 .5z"/>
</g>
<g fill="#000" stroke="#000" stroke-width=".41">
<path d="M63.6 40.1l2.4-.5zM63.6 40.1l2.4-.5v1zM179.4 54l2.5-.5zM179.4 54l2.5-.5v1zM186.2 54.5l2.5-.5zM186.2 53.5l2.5 .5-2.5 .5zM216.7 54l2.4-.5zM216.7 53l2.4 .5-2.4 .5zM225.1 53.5l2.5-.5zM225.1 53.5l2.5-.5v1zM241 40.6l2.5-.5zM241 39.6l2.5 .5-2.5 .5z"/>
<path d="M244.1 59.8l-1.5 2zM244.1 59.8l.7 .7-2.2 1.3zM417.9 48.2l2.5-.5zM417.9 48.2l2.5-.5v1zM429.9 48.7l2.5-.5zM429.9 47.7l2.5 .5-2.5 .5zM54 61l.5 2.4zM54 61h1.1l-.6 2.4zM54.5 65l.6 2.4zM54.5 65l.6 2.4h-1.1zM215 66.4l.5 2.6zM215 66.4l.5 2.6h-1z"/>
<path d="M261.6 60.5l.5 2.4zM261.6 60.5l.5 2.4h-1.1zM238.1 99.9l2.4-.5zM238.1 98.9l2.4 .5-2.4 .5zM243.5 99.4l2.6-.5zM243.5 99.4l2.6-.5v1zM214.5 117.9l.5 2.6zM214.5 117.9h1l-.5 2.6zM215.3 139.8l2.4-.5zM215.3 139.8l2.4-.5v1zM233.4 130.4l.4 2.6zM233.4 130.4l.4 2.6h-.9z"/>
<path d="M225.5 140.3l2.5-.5zM225.5 139.3l2.5 .5-2.5 .5zM287.8 159l2.5-.5zM287.8 158l2.5 .5-2.5 .5zM292.7 158.5l2.5-.5zM292.7 158.5l2.5-.5v1zM64.1 173.7l2.4-.4zM64.1 172.8l2.4 .5-2.4 .4zM67.8 173.3l2.4-.5zM67.8 173.3l2.4-.5v.9zM286.5 179.5l2.6-.5zM286.5 178.6l2.6 .4-2.6 .5z"/>
<path d="M286.5 167.8l2.6-.5zM286.5 166.8l2.6 .5-2.6 .5zM290.3 179l2.6-.4zM290.3 179l2.6-.4v.9zM294.1 167.3l2.4-.5zM294.1 167.3l2.4-.5v1zM276.4 202.7l.5 2.5zM276.4 202.7h1l-.5 2.5zM276.9 206.5l.5 2.5zM276.9 206.5l.5 2.5h-1zM232.9 228l.5 2.4zM232.9 228h.9l-.4 2.4z"/>
<path d="M261 237.9l.6 2.6zM261 237.9h1.1l-.5 2.6zM415.4 234.4l2.5-.5zM415.4 233.4l2.5 .5-2.5 .5zM419.9 233.9l2.5-.5zM419.9 233.9l2.5-.5v1zM179.8 247.3l2.6-.5zM179.8 246.3l2.6 .5-2.6 .5zM184.8 246.8l2.6-.5zM184.8 246.8l2.6-.5v1zM241 246.1l2.5-.5zM241 245l2.5 .6-2.5 .5z"/>
<path d="M244.9 239.7l1.9 1.7zM244.9 239.7l1.9 1.7-.9 .7zM246.6 245.6l2.4-.6zM246.6 245.6l2.4-.6v1.1zM415.4 253.8l2.5-.5zM415.4 252.8l2.5 .5-2.5 .5zM417.9 248.5l2.5-.5zM417.9 248.5l2.5-.5v1zM419.9 253.3l2.5-.5zM419.9 253.3l2.5-.5v1zM426.9 244l2.5-.5zM426.9 243l2.5 .5-2.5 .5z"/>
<path d="M429.9 249l2.5-.5zM429.9 248l2.5 .5-2.5 .5zM432.4 243.5l2.5-.5zM432.4 243.5l2.5-.5v1zM243.1 390l-.7 2.4zM243.1 390l.9 .4-1.6 2zM63.6 418.6l2.4-.5zM63.6 418.6l2.4-.5v1zM139.6 411.4l2.4-.6zM139.6 411.4l2.4-.6v1.1zM165 411.9l2.6-.5zM165 410.8l2.6 .6-2.6 .5z"/>
<path d="M168 400.9l-1.2 2.3zM168 400.9l.8 .7-2 1.6zM241 419.1l2.5-.5zM241 418.1l2.5 .5-2.5 .5zM60.6 426l2.5-.5zM60.6 426l2.5-.5v1zM244 426.5l2.6-.5zM244 425.5l2.6 .5-2.6 .5z"/>
</g>
<g font-size="6.3">
<text x="218.9" y="225.2">A</text>
<text x="278.6" y="230.8">DETAIL A</text>
<text x="276.5" y="238.3">SCALE 4 : 1</text>
<text x="728.1" y="524.9">D</text>
<text x="762.8" y="525">mechanical_drawings</text>
</g>
<g font-size="4.4">
<text x="654.8" y="478.6">erwin</text>
<text x="699.3" y="478">1/09/2017</text>
</g>
<g font-size="4.2">
<text x="52.8" y="24.4">8</text>
<text x="160.8" y="24.4">7</text>
<text x="268.7" y="24.4">6</text>
<text x="376.7" y="24.4">5</text>
<text x="484.6" y="24.4">4</text>
<text x="592.6" y="24.4">3</text>
<text x="700.5" y="24.4">2</text>
<text x="808.5" y="24.4">1</text>
<text x="148.3" y="41.7">90.00</text>
<text x="405.4" y="49.7">7.25</text>
<text x="56.1" y="57.1" transform="rotate(-90 56.1 57.1)">.75</text>
<text x="193.1" y="55.6">4.62</text>
<text x="204.1" y="55.1">3.00</text>
<text x="253.4" y="57.1">R2.00</text>
<text x="8.8" y="71.4">D</text>
<text x="852" y="71.4">D</text>
<text x="216.5" y="98.7" transform="rotate(-90 216.5 98.7)">27.00</text>
<text x="225.5" y="100.9">1.50</text>
<text x="202.7" y="141.4">6.35</text>
<text x="263.1" y="155.6" transform="rotate(-90 263.1 155.6)">90.00</text>
<text x="278.1" y="160">.60</text>
<text x="273.9" y="168.8">1.26</text>
<text x="74.1" y="174.8">.60</text>
<text x="234.9" y="185.7" transform="rotate(-90 234.9 185.7)">50.00</text>
<text x="296.7" y="180.5">.33</text>
<text x="8.9" y="211.1">C</text>
<text x="852.2" y="211.1">C</text>
<text x="278.4" y="218.8" transform="rotate(-90 278.4 218.8)">.33</text>
<text x="402.8" y="235.5">1.00</text>
<text x="252" y="245.9">R2.00</text>
<text x="439.4" y="245">1.50</text>
<text x="191.8" y="248.3">1.26</text>
<text x="228.5" y="247.1">1.50</text>
<text x="436.9" y="250">7.25</text>
<text x="426.8" y="254.8">1.00</text>
<text x="9" y="350.8">B</text>
<text x="852.2" y="350.8">B</text>
<text x="248.4" y="389.7">R1.00</text>
<text x="174" y="400.7">R1.00</text>
<text x="148.3" y="412.9">14.00</text>
<text x="148.3" y="420.1">90.00</text>
<text x="148.3" y="427.5">93.00</text>
<text x="8.9" y="490.5">A</text>
<text x="852.2" y="490.5">A</text>
<text x="742.9" y="532.6">2 : 1</text>
<text x="812.4" y="532.6">1</text>
<text x="823" y="532.6">2</text>
<text x="52.8" y="537.5">8</text>
<text x="160.8" y="537.5">7</text>
<text x="268.7" y="537.5">6</text>
<text x="376.7" y="537.5">5</text>
<text x="484.6" y="537.5">4</text>
<text x="592.6" y="537.5">3</text>
<text x="700.5" y="537.5">2</text>
<text x="808.5" y="537.5">1</text>
</g>
<text font-size="4.1" x="729.7" y="496.6">ProtoSwitchBoard / Cover</text>
<g font-size="3.5">
<text x="654.8" y="473.2">DRAWN</text>
<text x="654.8" y="482.8">CHECKED</text>
<text x="724.7" y="488.9">TITLE</text>
<text x="654.8" y="492.3">QA</text>
<text x="654.8" y="501.8">MFG</text>
<text x="654.8" y="511.4">APPROVED</text>
<text x="726.7" y="517.7">SIZE</text>
<text x="762.8" y="517.7">DWG NO</text>
<text x="841.4" y="517.7">REV</text>
<text x="724.7" y="530.4">SCALE</text>
<text x="800.9" y="532.6">SHEET</text>
<text x="817.4" y="532.6">OF</text>
</g>
</svg>
